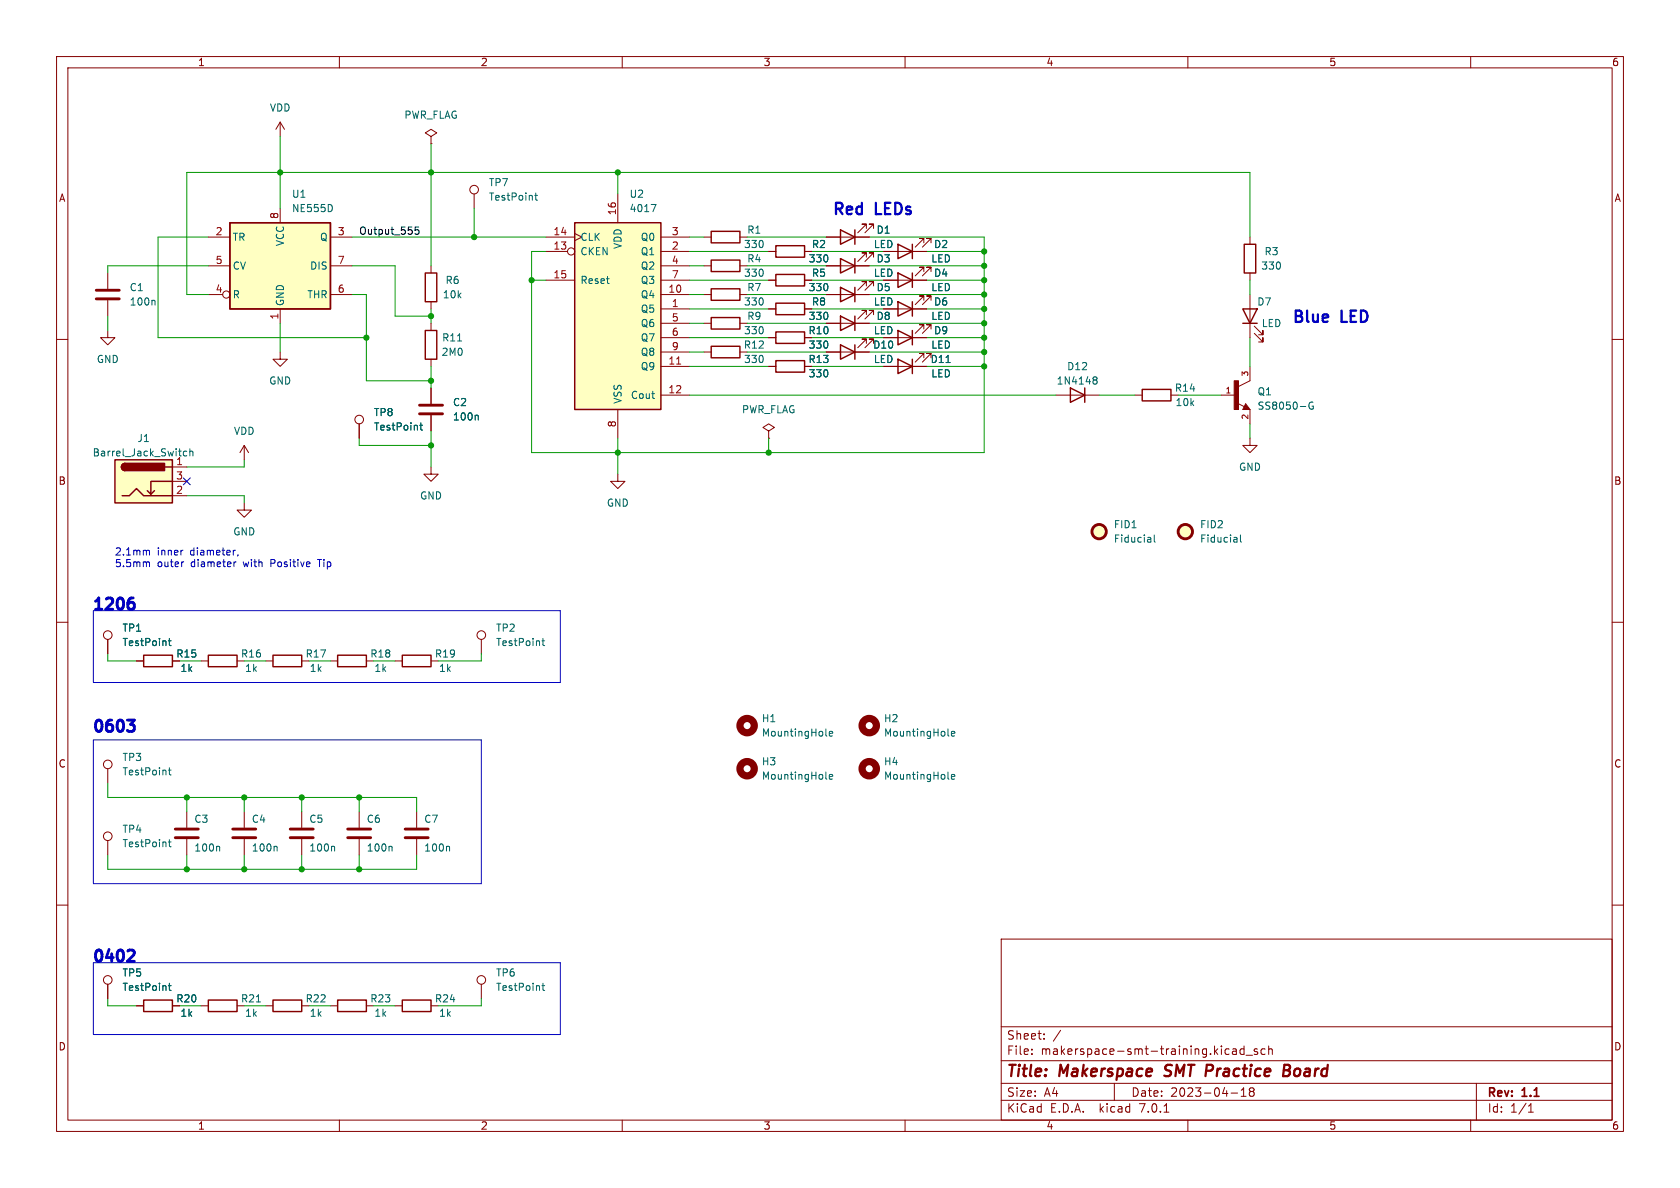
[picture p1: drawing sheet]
<svg xmlns="http://www.w3.org/2000/svg" width="297mm" height="210mm" viewBox="0 0 297 210" stroke-linecap="round" stroke-linejoin="round" font-family="sans-serif">
<g fill="none" stroke="#840000" stroke-width=".18">
<path d="M10 10h277v190h-277zM12 12h273v186h-273zM60 10v2M110 10v2M160 10v2M210 10v2M260 10v2M49.5 21.6v2.5M49.5 36.8v2.6M49.5 21.6l-.7 1.3M49.5 21.6l.8 1.3M76.2 24.1l1-.6-1-.6-1 .6 1 .6v1.3"/>
<path d="M76.2 25.4h.1M83.8 34.3v2.5M109.2 34.3v5.1M10 60h2M19 58.4v1.3h1.3l-1.3 1.3-1.2-1.3h1.2M19 48.3v2.8M19 53.1v2.8M36.8 47h3.8M36.8 52.1h2.6M36.8 41.9h3.8M49.5 54.6v2.6M58.4 47h3.8"/>
<path d="M58.4 52.1h3.8M58.4 41.9h3.8M76.2 47v1.3M76.2 53.3v1.3M76.2 57.2v1.2M96.5 44.5h3.8M96.5 41.9h5.1M96.5 49.5h5.1M101.6 41.3l1.3 .6-1.3 .6M116.8 47h5.1M116.8 52.1h5.1M116.8 57.2h5.1"/>
<path d="M116.8 54.6h5.1M116.8 44.5h5.1M116.8 41.9h5.1M116.8 49.5h5.1M116.8 59.7h5.1M124.5 47h1.2M124.5 52.1h1.2M124.5 57.2h1.2M124.5 41.9h1.2M130.8 47h1.3M130.8 52.1h1.3M130.8 57.2h1.3"/>
<path d="M130.8 41.9h1.3M135.9 54.6h1.3M135.9 44.5h1.3M135.9 49.5h1.3M135.9 59.7h1.3M142.2 54.6h1.3M142.2 44.5h1.3M142.2 49.5h1.3M142.2 59.7h1.3M146 47h7.7M146 52.1h7.7M146 57.2h7.7"/>
<path d="M146 41.9h7.7M153.2 45.5v-.8h-.8h.8l-1.6 1.5M153.2 50.5v-.7h-.8h.8l-1.6 1.5M153.2 55.6v-.7h-.8h.8l-1.6 1.5M153.2 40.4v-.8h-.8h.8l-1.6 1.5M154.4 45.5v-.8h-.7h.7l-1.5 1.5M154.4 50.5v-.7h-.7h.7l-1.5 1.5M154.4 55.6v-.7h-.7h.7l-1.5 1.5M154.4 40.4v-.8h-.7h.7l-1.5 1.5M156.2 54.6h7.6M156.2 44.5h7.6M156.2 49.5h7.6"/>
<path d="M156.2 59.7h7.6M163.3 48v-.8h-.7h.7l-1.5 1.6M163.3 53.1v-.8h-.7h.7l-1.5 1.5M163.3 58.2v-.8h-.7h.7l-1.5 1.5M163.3 42.9v-.7h-.7h.7l-1.5 1.5M164.6 48v-.8h-.8h.8l-1.5 1.6M164.6 53.1v-.8h-.8h.8l-1.5 1.5M164.6 58.2v-.8h-.8h.8l-1.5 1.5M164.6 42.9v-.7h-.8h.8l-1.5 1.5M221 41.9v1.3M221 48.3v1.2M221 52.1v7.6"/>
<path d="M221.7 58.9l1.6 1.6v-.8v.8h-.8M221.7 57.7l1.6 1.5v-.8v.8h-.8M285 60h2M43.2 78.7l-.8 1.3M43.2 78.7v2.6M43.2 78.7l.7 1.3M49.5 62.2v1.3h1.3l-1.3 1.3-1.2-1.3h1.2M63.5 74.9v2.6M76.2 63.5v1.3M76.2 68.6v2.8M76.2 73.4v2.8M109.2 72.4v5.1"/>
<path d="M116.8 62.2h5.1M116.8 64.8h5.1M116.8 69.9h5.1M124.5 62.2h1.2M130.8 62.2h1.3M135.9 76.2l1-.6-1-.7-1 .7 1 .6v1.3M135.9 77.5h.1M135.9 64.8h1.3M142.2 64.8h1.3M146 62.2h7.7M153.2 60.7v-.8h-.8h.8l-1.6 1.6M154.4 60.7v-.8h-.7h.7l-1.5 1.6"/>
<path d="M156.2 64.8h7.6M163.3 63.2v-.7h-.7h.7l-1.5 1.5M164.6 63.2v-.7h-.8h.8l-1.5 1.5M186.7 69.9h7.6M200.7 69.9h1.2M207 69.9h1.3M215.9 69.9h2.5M218.7 71.3l1.3 .6M220.2 71.4l.8 1h-1.3zM221 77.5v1.2h1.2l-1.2 1.3-1.3-1.3h1.3M221 64.8v2.5l-2.1 1M221 72.4v2.5"/>
<path d="M30.5 82.6h2.5M30.5 87.6h2.5M30.5 85.1h2.5M43.2 88.9v1.3h1.2l-1.2 1.2-1.3-1.2h1.3M76.2 82.6v1.2h1.3l-1.3 1.3-1.3-1.3h1.3M109.2 83.8v1.3h1.3l-1.3 1.3-1.3-1.3h1.3M10 110h2M19 113v2.6M24.1 116.8h1.3M30.5 116.8h1.2M35.6 116.8h1.2M41.9 116.8h1.3"/>
<path d="M47 116.8h1.3M53.3 116.8h1.3M58.4 116.8h1.3M64.8 116.8h1.2M69.8 116.8h1.3M76.2 116.8h1.3M85.1 113v2.6M285 110h2M19 135.9v2.5M10 160h2M19 148.6v2.5M33 143.5v2.8"/>
<path d="M33 148.3v2.8M43.2 143.5v2.8M43.2 148.3v2.8M53.3 143.5v2.8M53.3 148.3v2.8M63.5 143.5v2.8M63.5 148.3v2.8M73.7 143.5v2.8M73.7 148.3v2.8M285 160h2M19 174v2.5M24.1 177.8h1.3"/>
<path d="M30.5 177.8h1.2M35.6 177.8h1.2M41.9 177.8h1.3M47 177.8h1.3M53.3 177.8h1.3M58.4 177.8h1.3M64.8 177.8h1.2M69.8 177.8h1.3M76.2 177.8h1.3M85.1 174v2.5M177 166h108v32h-108zM60 198v2"/>
<path d="M110 198v2M160 198v2M177 194.5h108M177 191.5h108M177 187.5h108M177 181.5h108M182.4 186.3v.1M182.4 185.5v.1M184.6 183.6v.1M184.6 182.8v.1M197 191.5v3M205.8 196.6h.8"/>
<path d="M210 198v2M217.6 193.2h1.2M217.9 185.5h.6l.1 .9M218.6 185.8h-.5a.29 .29 0 0 0-.2 .3 .29 .29 0 0 0 .2 .3l.5-.1M219.4 193.8h.9M219.4 192.7l.5-.4v1.5M219.9 185.5l-.4-.1-.3 .3v.4l.2 .2h.5M219.9 184.9v1.5M220.3 186.5h1.1M221.1 192.9l-.2 .3v.5l.2 .1h.3l.3-.3-.1-.4-.2-.2M221.1 192.9l-.2-.2 .2-.4h.3l.3 .3-.3 .3M221.1 192.9h.3"/>
<path d="M222.3 185.5l-.4-.1-.2 .2 .1 .2 .5 .2v.3h-.6M223.6 185.5l-.4-.1-.3 .3v.4l.2 .2h.5M224.3 185.5l.2-.1 .4 .1v.9M224.3 184.9v1.5M260 198v2M261 191.5v6.5M270.2 196.6h.9M270.2 195.5l.4-.4v1.5"/>
<circle cx="83.8" cy="33.5" r=".76"/>
<circle cx="40" cy="52.1" r=".63"/>
<circle cx="101" cy="44.4" r=".63"/>
<circle cx="63.5" cy="74.2" r=".76"/>
<circle cx="19" cy="112.3" r=".76"/>
<circle cx="85.1" cy="112.3" r=".76"/>
<circle cx="19" cy="135.1" r=".76"/>
<circle cx="19" cy="147.8" r=".76"/>
<circle cx="19" cy="173.2" r=".76"/>
<circle cx="85.1" cy="173.2" r=".76"/>
</g>
<path d="M205.8 190.1l.3 .1M227 189.2h.6M227.6 189.2l.3 .1 .1 .3M228 188.4l-.3-.2h-.6l-.3 2h.8l.4-.3M228 188.8l-.4 .4" fill="none" stroke="#840000" stroke-width=".4"/>
<g fill="none" stroke="#840000" stroke-width=".51">
<path d="M17 52.8h4.1M17 51.3h4.1M74.2 73.2h4M74.2 71.6h4M31 148.1h4.1M31 146.6h4.1M41.1 148.1h4.1M41.1 146.6h4.1M51.3 148.1h4.1M51.3 146.6h4.1M61.5 148.1h4M61.5 146.6h4"/>
<path d="M71.6 148.1h4.1M71.6 146.6h4.1"/>
<circle cx="194.3" cy="94" r="1.27"/>
<circle cx="209.5" cy="94" r="1.27"/>
</g>
<g fill="none" stroke="#006464" stroke-width=".18">
<path d="M94.5 34.5h.5M94.7 34.1v1.1l.3 .2M115.1 36.1h.9l-.6 1.3M27.2 53.1l.2 .2v.6M33 79.8h-.3l-.3 .2 .1 .5h.5M33.6 79.9l.1-.1h.3l.1 .8M33.6 79.3v1.3M74.2 75.2h.5M74.4 74.8v1l.3 .2M84.4 73.4l.2 .2v.6M193.5 66.6h.2l.2 .3-.2 .3M193.5 67.2h.2"/>
<path d="M193.7 67.2l.2 .2v.3l-.2 .2h-.2M232.1 71.1a.59 .59 0 0 0-.7 .6 .59 .59 0 0 0 .7 .6l.1-.5h-.3M203.4 95.1l.1 .7M203.5 95.8h-.2M203.5 95.3l-.2 .1M204.1 94.6v1.1l.1 .1M218.6 95.1l.1 .7M218.7 95.8h-.1M218.7 95.3l-.1 .1M219.3 94.6v1.1l.2 .1M29.8 113.3h.4M29.9 112.9v1l.3 .2"/>
<path d="M95.8 113.3h.5M96 112.9v1l.3 .2M29.8 136.1h.4M29.9 135.7v1.1l.3 .2M146.1 137.7h.1M146.1 130.1h.1M146.6 129.7l.6-.1-.1-.3h-.3l-.2 .2 .1 .6h.4M146.6 137.3l.6-.1-.1-.2-.3-.1-.2 .2 .1 .6h.4M167.7 130.1h.1M167.7 137.7h.1M168.2 129.7l.6-.1-.1-.3h-.3l-.2 .2 .1 .6h.4M168.2 137.3l.6-.1-.1-.2-.3-.1-.2 .2 .1 .6h.4"/>
<path d="M29.8 148.8h.4M29.9 148.4v1.1l.3 .2M38.7 149.6l.1 .2v.6M48.8 149.6l.2 .2v.6M59 149.6l.2 .2v.6M69.1 149.6l.2 .2v.6M79.3 149.6l.2 .2v.6M29.8 174.2h.4M29.9 173.8v1.1l.3 .2M95.8 174.2h.5M96 173.8v1.1l.3 .2"/>
</g>
<g fill="none" stroke="#840000" stroke-width=".25">
<path d="M40.6 39.4h17.8v15.2h-17.8zM101.6 39.4h15.2v33h-15.2zM75.2 48.3h2v5h-2zM75.2 58.4h2v5.1h-2zM125.7 40.9h5.1v2h-5.1zM125.7 51.1h5.1v2h-5.1zM125.7 56.1h5.1v2.1h-5.1zM125.7 46h5.1v2h-5.1zM137.2 43.4h5v2.1h-5zM137.2 53.6h5v2h-5zM137.2 48.5h5v2h-5zM137.2 58.7h5v2h-5z"/>
<path d="M148.6 45.7l2.5 1.3-2.5 1.3zM148.6 50.8l2.5 1.3-2.5 1.2zM148.6 55.9l2.5 1.3-2.5 1.2zM148.6 40.6l2.5 1.3-2.5 1.3zM151.1 40.6v2.6M151.1 45.7v2.6M151.1 50.8v2.5M151.1 55.9v2.5M158.7 48.3l2.6 1.2-2.6 1.3zM158.7 53.3l2.6 1.3-2.6 1.3zM158.7 58.4l2.6 1.3-2.6 1.3zM158.7 43.2l2.6 1.3-2.6 1.2z"/>
<path d="M161.3 43.2v2.5M161.3 48.3v2.5M161.3 53.3v2.6M161.3 58.4v2.6M219.7 54.6h2.5l-1.2 2.6zM219.7 57.2h2.5M220 43.2h2v5.1h-2zM125.7 61.2h5.1v2h-5.1zM137.2 63.8h5v2h-5zM148.6 61l2.5 1.2-2.5 1.3zM151.1 61v2.5M158.7 63.5l2.6 1.3-2.6 1.2z"/>
<path d="M161.3 63.5v2.5M189.2 68.6l2.6 1.3-2.6 1.2zM191.8 68.6v2.5M201.9 68.8h5.1v2.1h-5.1zM220.2 71.9l.1 .2h-.3l.2-.5 .5 .7h-.7M20.3 81.3h10.2v7.6h-10.2zM21.6 87.6h1.3l1.2-1.2 1.3 1.2h5.1M22.1 81.9a.64 .64 0 0 0-.6 .7 .64 .64 0 0 0 .6 .6M27.3 86.7l-.6 .7M29.2 82.6h1.3M30.5 85.1h-3.8v2.3l-.7-.7M25.4 115.8h5.1v2.1h-5.1z"/>
<path d="M36.8 115.8h5.1v2.1h-5.1zM48.3 115.8h5v2.1h-5zM59.7 115.8h5.1v2.1h-5.1zM71.1 115.8h5.1v2.1h-5.1zM25.4 176.8h5.1v2h-5.1zM36.8 176.8h5.1v2h-5.1zM48.3 176.8h5v2h-5zM59.7 176.8h5.1v2h-5.1zM71.1 176.8h5.1v2h-5.1z"/>
</g>
<g fill="#ffffc2" stroke="#ffffc2" stroke-width=".18">
<path d="M101.6 39.4h15.2v33h-15.2z"/>
<path d="M40.6 39.4h17.8v15.2h-17.8z"/>
<path d="M20.3 81.3h10.2v7.6h-10.2z"/>
<circle cx="194.3" cy="94" r="1.27"/>
<circle cx="209.5" cy="94" r="1.27"/>
</g>
<path d="M218.2 67.3h.7v5.1h-.7z" fill="#840000" stroke="#840000" stroke-width=".18"/>
<path d="M119.6 64.4h.7" fill="none" stroke="#a90000" stroke-width=".18"/>
<g fill="none" stroke="#840000" stroke-width="1.3">
<circle cx="132.1" cy="135.9" r="1.27"/>
<circle cx="132.1" cy="128.3" r="1.27"/>
<circle cx="153.7" cy="135.9" r="1.27"/>
<circle cx="153.7" cy="128.3" r="1.27"/>
</g>
<g fill="#840000" stroke="#840000" stroke-width=".25">
<path d="M21.7 82.1l.4-.2v1.3a.63 .63 0 0 1-.6-.4 .63 .63 0 0 1 .2-.7z"/>
<path d="M22.1 81.9h7v1.3h-7z"/>
</g>
<path d="M74 40.1h-.6v.6l.1-.1 .5 .1 .1 .2-.1 .4-.2 .1-.4-.1" fill="none" stroke="#0f0f0f" stroke-width=".18"/>
<path d="M23.6 106.6l.1 .2v.5l-.1 .3M22.5 127.3h1.2l-.6 .8M23.6 128.2l.1 .2v.5l-.1 .3M23.4 167.9a.54 .54 0 0 1 .3 .9l-1.2 1.1h1.2" fill="none" stroke="#0000c2" stroke-width=".5"/>
<path d="M26.1 97.3l.3 .2v.6M26.1 99.3l.3 .2v.7M32.4 99.3h.1M41.4 99.3v.9M41.5 97.3h.1M41.7 99.3l-.3 .3M42.1 98.1l-.1 .2M16.5 108h82.6v12.7h-82.6zM16.5 130.8h68.6v25.4h-68.6zM16.5 170.2h82.6v12.7h-82.6z" fill="none" stroke="#0000c2" stroke-width=".18"/>
<g fill="none" stroke="#009600" stroke-width=".18">
<path d="M49.5 24.1v12.7M76.2 25.4v21.6M83.8 36.8v5.1M109.2 30.5v3.8M19 55.9v2.5M36.8 41.9h-8.9v17.8h36.9M36.8 47h-17.8v1.3M49.5 57.2v5M62.2 52.1h2.6v15.2h11.4M62.2 41.9h34.3M62.2 47h7.6v8.9h6.4M76.2 54.6v2.6"/>
<path d="M94 49.5h2.5M121.9 49.5h14M121.9 54.6h14M121.9 52.1h2.6M121.9 41.9h2.6M121.9 59.7h14M121.9 47h2.6M121.9 44.5h14M121.9 57.2h2.6M132.1 52.1h13.9M132.1 41.9h13.9M132.1 47h13.9"/>
<path d="M132.1 57.2h13.9M143.5 49.5h12.7M143.5 54.6h12.7M143.5 59.7h12.7M143.5 44.5h12.7M153.7 41.9h20.3v38.1h-80v-35.5h2.5M153.7 52.1h20.3M153.7 47h20.3M153.7 57.2h20.3M163.8 49.5h10.2M163.8 54.6h10.2M163.8 59.7h10.2"/>
<path d="M163.8 44.5h10.2M221 41.9v-11.4h-188v21.6h3.8M221 49.5v2.6M221 59.7v5.1M63.5 77.5v1.2h12.7M76.2 64.8v3.8M76.2 76.2v6.4M109.2 77.5v6.3M121.9 62.2h2.6M121.9 64.8h14M121.9 69.9h64.8M132.1 62.2h13.9"/>
<path d="M135.9 77.5v2.5M143.5 64.8h12.7M153.7 62.2h20.3M163.8 64.8h10.2M194.3 69.9h6.4M208.3 69.9h7.6M221 74.9v2.6M33 87.6h10.2v1.3M43.2 81.3v1.3h-10.2M19 115.6v1.2h5.1M31.7 116.8h3.9M43.2 116.8h3.8"/>
<path d="M54.6 116.8h3.8M66 116.8h3.8M85.1 115.6v1.2h-7.6M19 138.4v2.6h54.7v2.5M19 151.1v2.6h54.7v-2.6M33 141v2.5M33 151.1v2.6M43.2 141v2.5M43.2 151.1v2.6M53.3 141v2.5M53.3 151.1v2.6M63.5 141v2.5"/>
<path d="M63.5 151.1v2.6M19 176.5v1.3h5.1M31.7 177.8h3.9M43.2 177.8h3.8M54.6 177.8h3.8M66 177.8h3.8M85.1 176.5v1.3h-7.6"/>
</g>
<path d="M32.4 84.5l1.2 1.2M33.6 84.5l-1.2 1.2" fill="none" stroke="#000084" stroke-width=".18"/>
<g fill="#009600" stroke="#009600" stroke-width=".18">
<circle cx="63.5" cy="153.7" r=".46"/>
<circle cx="53.3" cy="153.7" r=".46"/>
<circle cx="53.3" cy="141" r=".46"/>
<circle cx="43.2" cy="153.7" r=".46"/>
<circle cx="43.2" cy="141" r=".46"/>
<circle cx="63.5" cy="141" r=".46"/>
<circle cx="174" cy="62.2" r=".46"/>
<circle cx="174" cy="59.7" r=".46"/>
<circle cx="174" cy="44.5" r=".46"/>
<circle cx="174" cy="49.5" r=".46"/>
<circle cx="174" cy="47" r=".46"/>
<circle cx="174" cy="57.2" r=".46"/>
<circle cx="174" cy="64.8" r=".46"/>
<circle cx="109.2" cy="30.5" r=".46"/>
<circle cx="109.2" cy="80" r=".46"/>
<circle cx="135.9" cy="80" r=".46"/>
<circle cx="64.8" cy="59.7" r=".46"/>
<circle cx="83.8" cy="41.9" r=".46"/>
<circle cx="76.2" cy="30.5" r=".46"/>
<circle cx="76.2" cy="55.9" r=".46"/>
<circle cx="49.5" cy="30.5" r=".46"/>
<circle cx="33" cy="153.7" r=".46"/>
<circle cx="33" cy="141" r=".46"/>
<circle cx="174" cy="54.6" r=".46"/>
<circle cx="174" cy="52.1" r=".46"/>
<circle cx="76.2" cy="67.3" r=".46"/>
<circle cx="94" cy="49.5" r=".46"/>
<circle cx="76.2" cy="78.7" r=".46"/>
</g>
<g font-size="2.8" fill="#0000c2">
<text x="147.3" y="38.1">Red</text>
<text x="155" y="38.1">LEDs</text>
<text x="228.6" y="57.2">Blue</text>
<text x="237.3" y="57.2">LED</text>
<text x="16.5" y="108">1206</text>
<text x="16.5" y="129.5">0603</text>
<text x="16.5" y="170.2">0402</text>
</g>
<g font-size="2.8" fill="#840000">
<text x="178" y="190.8">Title:</text>
<text x="187.4" y="190.8">Makerspace</text>
<text x="206.6" y="190.8">SMT Practice</text>
<text x="228.8" y="190.8">Board</text>
</g>
<g font-size="2.1" fill="#840000">
<text x="178" y="183.9">Sheet:</text>
<text x="186.2" y="183.9">/</text>
<text x="178" y="186.6">File:</text>
<text x="184" y="186.6">makerspace-smt-training.kicad_sch</text>
<text x="178" y="196.8">KiCad</text>
<text x="178" y="194">Size:</text>
<text x="184.6" y="194">A4</text>
<text x="185.7" y="196.8">E.D.A.</text>
<text x="194.4" y="196.8">kicad</text>
<text x="200" y="194">Date:</text>
<text x="201.5" y="196.8">7.0.1</text>
<text x="206.9" y="194">2023-04-18</text>
<text x="263" y="194.2">Rev:</text>
<text x="263" y="196.8">Id:</text>
<text x="267" y="196.8">1/1</text>
<text x="269.2" y="194.2">1.1</text>
</g>
<g font-size="1.8" fill="#840000">
<text x="35" y="11.8">1</text>
<text x="85" y="11.8">2</text>
<text x="135" y="11.8">3</text>
<text x="185" y="11.8">4</text>
<text x="235" y="11.8">5</text>
<text x="285" y="11.8">6</text>
<text x="10.4" y="35.8">A</text>
<text x="285.4" y="35.8">A</text>
<text x="10.3" y="85.8">B</text>
<text x="285.3" y="85.8">B</text>
<text x="10.3" y="135.8">C</text>
<text x="285.3" y="135.8">C</text>
<text x="10.3" y="185.8">D</text>
<text x="285.3" y="185.8">D</text>
<text x="35" y="199.8">1</text>
<text x="85" y="199.8">2</text>
<text x="135" y="199.8">3</text>
<text x="185" y="199.8">4</text>
<text x="235" y="199.8">5</text>
<text x="285" y="199.8">6</text>
</g>
<g font-size="1.8" fill="#006464">
<text x="47.7" y="19.9">VDD</text>
<text x="71.4" y="21.1">PWR_FLAG</text>
<text x="51.6" y="35.1">U1</text>
<text x="86.4" y="33.1">TP7</text>
<text x="86.4" y="35.6">TestPoint</text>
<text x="111.2" y="35.1">U2</text>
<text x="51.6" y="37.7">NE555D</text>
<text x="111.2" y="37.7">4017</text>
<text x="132" y="41.5">R1</text>
<text x="154.9" y="41.5">D1</text>
<text x="41.1" y="42.7">TR</text>
<text x="41.1" y="47.8">CV</text>
<text x="50.4" y="43.6" transform="rotate(-90 50.4 43.6)">VCC</text>
<text x="54.7" y="47.8">DIS</text>
<text x="56.5" y="42.7">Q</text>
<text x="102.6" y="45.3">CKEN</text>
<text x="102.6" y="42.7">CLK</text>
<text x="110" y="44.1" transform="rotate(-90 110 44.1)">VDD</text>
<text x="113.2" y="45.3">Q1</text>
<text x="113.2" y="42.7">Q0</text>
<text x="113.2" y="47.8">Q2</text>
<text x="131.5" y="44">330</text>
<text x="132" y="46.5">R4</text>
<text x="142.9" y="46.5">330</text>
<text x="143.5" y="44">R2</text>
<text x="154.4" y="44">LED</text>
<text x="154.9" y="46.5">D3</text>
<text x="164.6" y="46.5">LED</text>
<text x="165.1" y="44">D2</text>
<text x="222.9" y="47.8">330</text>
<text x="223.5" y="45.3">R3</text>
<text x="22.9" y="51.6">C1</text>
<text x="41.1" y="52.9">R</text>
<text x="54.2" y="52.9">THR</text>
<text x="78.2" y="52.9">10k</text>
<text x="78.7" y="50.4">R6</text>
<text x="102.6" y="50.4">Reset</text>
<text x="113.2" y="52.9">Q4</text>
<text x="113.2" y="50.4">Q3</text>
<text x="131.5" y="49.1">330</text>
<text x="132" y="51.6">R7</text>
<text x="142.9" y="51.6">330</text>
<text x="143.5" y="49.1">R5</text>
<text x="154.4" y="49.1">LED</text>
<text x="154.9" y="51.6">D5</text>
<text x="164.6" y="51.6">LED</text>
<text x="165.1" y="49.1">D4</text>
<text x="22.9" y="54.2">100n</text>
<text x="50.4" y="54.1" transform="rotate(-90 50.4 54.1)">GND</text>
<text x="113.2" y="55.4">Q5</text>
<text x="113.2" y="58">Q6</text>
<text x="131.5" y="54.2">330</text>
<text x="131.5" y="59.2">330</text>
<text x="132" y="56.7">R9</text>
<text x="142.9" y="59.2">R10</text>
<text x="142.9" y="56.7">330</text>
<text x="143.5" y="54.2">R8</text>
<text x="154.4" y="54.2">LED</text>
<text x="154.4" y="59.2">LED</text>
<text x="154.9" y="56.7">D8</text>
<text x="164.6" y="56.7">LED</text>
<text x="165.1" y="54.2">D6</text>
<text x="165.1" y="59.2">D9</text>
<text x="222.2" y="54.2">D7</text>
<text x="223" y="58">LED</text>
<text x="17.1" y="64.3">GND</text>
<text x="78" y="63.1">2M0</text>
<text x="78.1" y="60.5">R11</text>
<text x="113.2" y="65.6">Q9</text>
<text x="113.2" y="60.5">Q7</text>
<text x="113.2" y="63.1">Q8</text>
<text x="131.4" y="61.8">R12</text>
<text x="131.5" y="64.3">330</text>
<text x="142.9" y="64.3">R13</text>
<text x="142.9" y="61.8">330</text>
<text x="154.3" y="61.8">D10</text>
<text x="154.4" y="64.3">LED</text>
<text x="164.5" y="64.3">D11</text>
<text x="164.6" y="61.8">LED</text>
<text x="188.6" y="65.6">D12</text>
<text x="47.5" y="68.1">GND</text>
<text x="80" y="71.9">C2</text>
<text x="110" y="71.4" transform="rotate(-90 110 71.4)">VSS</text>
<text x="111.4" y="70.7">Cout</text>
<text x="142.9" y="66.9">330</text>
<text x="164.6" y="66.9">LED</text>
<text x="186.7" y="68.1">1N4148</text>
<text x="207.6" y="69.4">R14</text>
<text x="207.8" y="71.9">10k</text>
<text x="222.3" y="70">Q1</text>
<text x="41.3" y="77">VDD</text>
<text x="66" y="73.7">TP8</text>
<text x="66" y="76.3">TestPoint</text>
<text x="80" y="74.5">100n</text>
<text x="131.1" y="73.2">PWR_FLAG</text>
<text x="222.3" y="72.6">SS8050-G</text>
<text x="16.3" y="80.8">Barrel_Jack_Switch</text>
<text x="24.2" y="78.3">J1</text>
<text x="31.1" y="82.3">1</text>
<text x="219" y="83.4">GND</text>
<text x="74.2" y="88.5">GND</text>
<text x="107.2" y="89.7">GND</text>
<text x="41.2" y="94.8">GND</text>
<text x="196.9" y="93.5">FID1</text>
<text x="212.1" y="93.5">FID2</text>
<text x="196.9" y="96.1">Fiducial</text>
<text x="212.1" y="96.1">Fiducial</text>
<text x="21.6" y="111.8">TP1</text>
<text x="87.6" y="111.8">TP2</text>
<text x="21.6" y="114.4">TestPoint</text>
<text x="31.1" y="116.4">R15</text>
<text x="31.8" y="118.9">1k</text>
<text x="42.5" y="116.4">R16</text>
<text x="43.3" y="118.9">1k</text>
<text x="54" y="116.4">R17</text>
<text x="54.7" y="118.9">1k</text>
<text x="65.4" y="116.4">R18</text>
<text x="66.1" y="118.9">1k</text>
<text x="76.8" y="116.4">R19</text>
<text x="77.6" y="118.9">1k</text>
<text x="87.6" y="114.4">TestPoint</text>
<text x="134.6" y="127.8">H1</text>
<text x="134.6" y="130.4">MountingHole</text>
<text x="156.2" y="127.8">H2</text>
<text x="156.2" y="130.4">MountingHole</text>
<text x="21.6" y="134.7">TP3</text>
<text x="21.6" y="137.2">TestPoint</text>
<text x="134.6" y="135.4">H3</text>
<text x="134.6" y="138">MountingHole</text>
<text x="156.2" y="135.4">H4</text>
<text x="156.2" y="138">MountingHole</text>
<text x="21.6" y="147.4">TP4</text>
<text x="21.6" y="149.9">TestPoint</text>
<text x="34.3" y="145.6">C3</text>
<text x="44.5" y="145.6">C4</text>
<text x="54.6" y="145.6">C5</text>
<text x="64.8" y="145.6">C6</text>
<text x="74.9" y="145.6">C7</text>
<text x="34.3" y="150.7">100n</text>
<text x="44.5" y="150.7">100n</text>
<text x="54.6" y="150.7">100n</text>
<text x="64.8" y="150.7">100n</text>
<text x="74.9" y="150.7">100n</text>
<text x="21.6" y="172.8">TP5</text>
<text x="87.6" y="172.8">TP6</text>
<text x="21.6" y="175.3">TestPoint</text>
<text x="31.1" y="177.4">R20</text>
<text x="31.8" y="179.9">1k</text>
<text x="42.5" y="177.4">R21</text>
<text x="43.3" y="179.9">1k</text>
<text x="54" y="177.4">R22</text>
<text x="54.7" y="179.9">1k</text>
<text x="65.4" y="177.4">R23</text>
<text x="66.1" y="179.9">1k</text>
<text x="76.8" y="177.4">R24</text>
<text x="77.6" y="179.9">1k</text>
<text x="87.6" y="175.3">TestPoint</text>
</g>
<g font-size="1.8" fill="#a90000">
<text x="38.1" y="41.7">2</text>
<text x="49.3" y="38.8" transform="rotate(-90 49.3 38.8)">8</text>
<text x="59.7" y="41.7">3</text>
<text x="97.8" y="41.7">14</text>
<text x="109" y="38.1" transform="rotate(-90 109 38.1)">16</text>
<text x="118.7" y="41.7">3</text>
<text x="38.1" y="46.7">5</text>
<text x="59.7" y="46.7">7</text>
<text x="97.8" y="44.2">13</text>
<text x="118.7" y="44.2">2</text>
<text x="118.7" y="46.7">4</text>
<text x="38.1" y="51.8">4</text>
<text x="59.7" y="51.8">6</text>
<text x="97.8" y="49.3">15</text>
<text x="118.1" y="51.8">10</text>
<text x="118.7" y="49.3">7</text>
<text x="49.3" y="56.5" transform="rotate(-90 49.3 56.5)">1</text>
<text x="118.7" y="54.4">1</text>
<text x="118.7" y="56.9">5</text>
<text x="118.7" y="59.4">6</text>
<text x="118.1" y="64.5">11</text>
<text x="118.7" y="62">9</text>
<text x="118.1" y="69.6">12</text>
<text x="109" y="75.6" transform="rotate(-90 109 75.6)">8</text>
<text x="31.1" y="87.4">2</text>
<text x="31.1" y="84.8">3</text>
</g>
<text font-size="1.8" fill="#0f0f0f" x="63.5" y="41.6">Output_555</text>
<g font-size="1.8" fill="#0000c2">
<text x="20.3" y="98.3">2.1mm</text>
<text x="20.3" y="100.3">5.5mm</text>
<text x="27.8" y="98.3">inner</text>
<text x="27.8" y="100.3">outer</text>
<text x="33.7" y="98.3">diameter,</text>
<text x="33.8" y="100.3">diameter</text>
<text x="43.2" y="100.3">with</text>
<text x="48.1" y="100.3">Positive</text>
<text x="56.6" y="100.3">Tip</text>
</g>
<g font-size="1.4" fill="#a90000">
<text x="216.6" y="69.6">1</text>
<text x="220.7" y="66.6" transform="rotate(-90 220.7 66.6)">3</text>
<text x="220.7" y="74.2" transform="rotate(-90 220.7 74.2)">2</text>
</g>
</svg>
